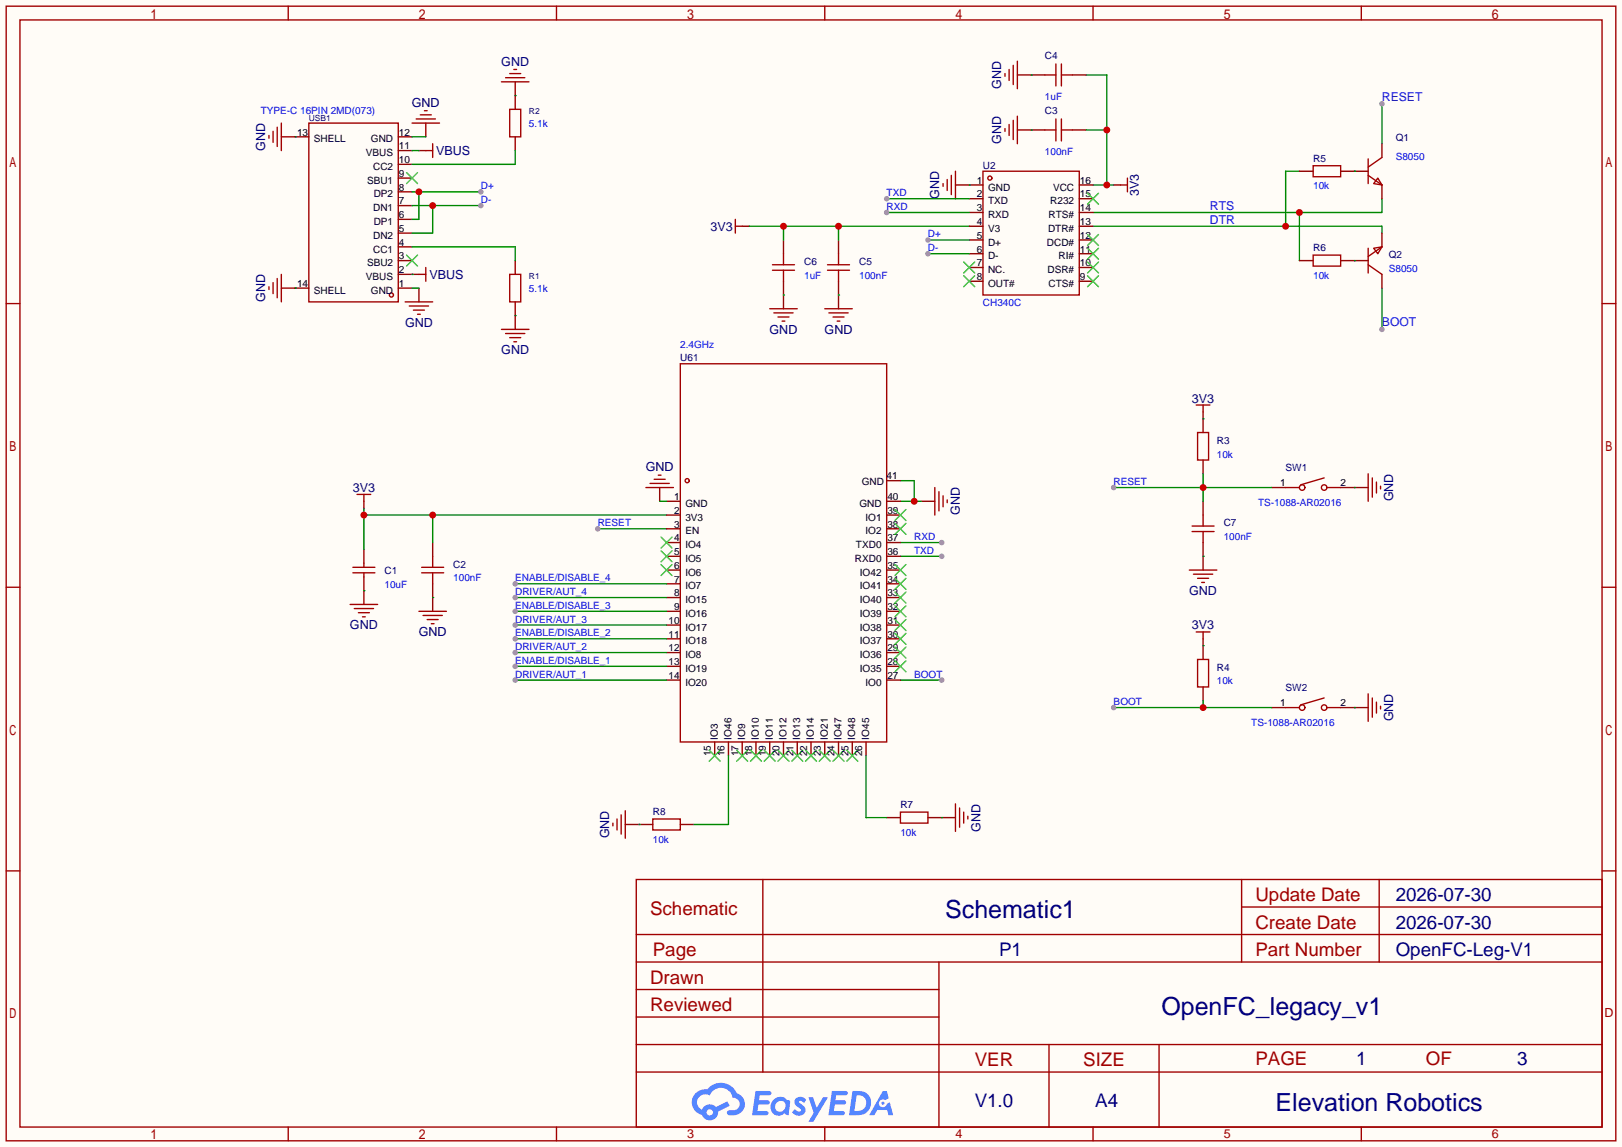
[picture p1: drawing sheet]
<svg xmlns="http://www.w3.org/2000/svg" width="299mm" height="212mm" viewBox="0 0 299 212" stroke-linecap="round" stroke-linejoin="round" font-family="sans-serif">
<path d="M0 0h299.5v211.8h-299.5z" fill="#fffcf7"/>
<g fill="none" stroke="#a10000" stroke-width=".25">
<path d="M1.1 1.1h297.2v209.6h-297.2zM3.7 3.7h292.1v204.5h-292.1zM53.2 1.1v2.6M102.7 1.1v2.6M152.3 1.1v2.6M201.8 1.1v2.6M251.3 1.1v2.6M1.1 56.1h2.6M295.8 56.1h2.5M1.1 108.5h2.6M295.8 108.5h2.5M1.1 160.8h2.6"/>
<path d="M117.5 162.4h178.3v45.8h-178.3zM117.5 177.7h178.3M117.5 172.6h178.3M140.8 162.4v35.6M173.4 177.7v30.5M229.2 162.4v15.3M229.2 167.5h66.6M254.6 162.4v15.3M295.8 160.8h2.5M117.5 182.8h55.9M117.5 198h178.3M117.5 192.9h178.3"/>
<path d="M117.5 187.8h55.9M193.7 192.9v15.3M214 192.9v15.3M53.2 208.2v2.5M102.7 208.2v2.5M152.3 208.2v2.5M201.8 208.2v2.5M251.3 208.2v2.5"/>
</g>
<g fill="#5487ff">
<path d="M147 202.8a1.3 1.3 0 0 1 1.8 .3l-.4 .6a.54 .54 0 0 0-.9-.2l.1 .2a1.58 1.58 0 0 1 1.1 1.6 1.43 1.43 0 0 1-2.5 .1l.6-.6a.64 .64 0 0 0 .5 .5 .64 .64 0 0 0 .6-.3l-.1-.2a1.6 1.6 0 0 1-1.1-1.6z"/>
<path d="M149.3 202.7h.8l.7 1.9 1.2-1.9h.9l-2.7 4.5h-.9l.9-1.7z"/>
<path d="M139.5 201.5h1.6a1.31 1.31 0 0 1 1.3 .2 .4 .4 0 0 1-.4 .6h-1.7l-.2 .9h1.7a.4 .4 0 0 1 .3 .4 .4 .4 0 0 1-.4 .4h-1.7l-.2 1.2h.9a1.23 1.23 0 0 1 1.1 .2 .39 .39 0 0 1-.3 .6h-2.6z"/>
<path d="M153.6 201.5h1.6a1.32 1.32 0 0 1 1.3 .2 .39 .39 0 0 1-.4 .6h-1.7l-.2 .9h1.7a.4 .4 0 0 1 .3 .4 .4 .4 0 0 1-.4 .4h-1.7l-.1 1.2h.8a1.23 1.23 0 0 1 1.1 .2 .39 .39 0 0 1-.3 .6h-2.6z"/>
<path d="M163 201.5h.7l.4 1.3-.7 .4a.75 .75 0 0 0-1.1 .3 .75 .75 0 0 0 .5 1 .75 .75 0 0 0 1-.6l.5-.3 .6 2.4h-.9l-.2-1h-1.8l-.6 1h-.9z"/>
<path d="M157.4 201.5l-.6 4.5h1.4a2.27 2.27 0 0 0 2.6-2.3 2.27 2.27 0 0 0-2.7-2.2zM158.2 202.3a1.5 1.5 0 0 1 1.8 1.5 1.5 1.5 0 0 1-2 1.4h-.3z"/>
<path d="M142.8 203.1a1.62 1.62 0 0 0-.4 2.1 1.62 1.62 0 0 0 2.1 .7l.3-.3 .4 .3 .4 .1 .3-2.5-.2-.3h-.4a1.58 1.58 0 0 0-2.5-.1zM143.4 203.6a.99 .99 0 0 1 1.6 .3 .99 .99 0 0 1-.8 1.4 .94 .94 0 0 1-1.1-.5 .94 .94 0 0 1 .3-1.2z"/>
<path d="M128.4 201.9a2.37 2.37 0 0 0 1.2 4 1.54 1.54 0 0 0 1.8 1 1.54 1.54 0 0 0 1.2-1.6l2.1-1.1-.4-.8-2.1 1.1a1.57 1.57 0 0 0-2.6 .4 1.5 1.5 0 0 1-.7-2.1 1.5 1.5 0 0 1 2.1-.5 2.23 2.23 0 0 1 2.3-1.4 2.23 2.23 0 0 1 2 1.8 1.16 1.16 0 0 1 1.3 1.1 1.16 1.16 0 0 1-1.1 1.3h-.7a.47 .47 0 0 0-.6 .3 .47 .47 0 0 0 .4 .6 2.23 2.23 0 0 0 2.3-.7 2.23 2.23 0 0 0 .4-2.3 2.16 2.16 0 0 0-1.3-1.1 3.2 3.2 0 0 0-5.4-.7l-1.2 .1zM130.5 205.4a.58 .58 0 0 1 1.1 0 .58 .58 0 0 1-1.1 0z"/>
<circle cx="163" cy="203.8" r=".28"/>
</g>
<path d="M190.4 24h2.5M198 24h2.5M222.1 76.1v3.8M121.8 90v2.6M170.1 92.6h2.5M222.1 85v2.5M222.1 92.6v2.5M250.1 90h2.5M222.1 100.2v5.1M222.1 118v3.8M222.1 126.9v2.5M250.1 130.7h2.5" fill="none" stroke="#870000" stroke-width=".25"/>
<g fill="none" stroke="#a10000" stroke-width=".25">
<path d="M192.9 24h2M194.9 22v4M196 22v4M196 24h2M220.9 74.8h2.5M221.1 79.9h2v5.1h-2zM222.1 74.8v1.3M119.3 90h5M120 89.3h3.6M120.8 88.5h2M121.5 87.8h.5M172.6 90v5.1"/>
<path d="M173.4 90.8v3.6M174.1 91.6v2M174.9 92.3v.5M220.1 98.2h4.1M220.1 97.2h4.1M222.1 95.1v2.1M222.1 98.2v2M252.6 87.5v5.1M253.4 88.3v3.5M254.1 89v2.1M254.9 89.8v.5M219.6 105.3h5.1"/>
<path d="M220.3 106h3.6M220.9 116.7h2.5M221.1 106.8h2M221.9 107.6h.5M222.1 116.7v1.3M221.1 121.8h2v5.1h-2zM252.6 128.1v5.1M253.4 128.9v3.6M254.1 129.7v2M254.9 130.4v.5"/>
</g>
<path d="M200.5 13.8h3.8v20.4M200.5 24h3.8M201.8 34.2h3.8M222.1 77.3h.1M222.1 102.7h.1M222.1 119.3h.1" fill="none" stroke="#008700" stroke-width=".25"/>
<g fill="#c00">
<circle cx="204.3" cy="24" r=".63"/>
<circle cx="204.3" cy="34.2" r=".63"/>
</g>
<g fill="none" stroke="#a10000" stroke-width=".25">
<path d="M185.5 13.6v.5M186.3 12.8v2.1M187.1 12.1v3.5M187.8 11.3v5.1M192.9 13.8h2M194.9 11.8v4.1M196 11.8v4.1M196 13.8h2M185.5 23.7v.6M186.3 23v2M187.1 22.2v3.6M187.8 21.5v5"/>
<path d="M135.8 40.5v2.6M135.8 41.8h1.2M142.1 57h5.1M142.6 48.9h4.1M142.6 49.9h4.1M142.9 57.8h3.5M143.6 58.5h2.1M144.4 59.3h.5M144.7 46.9v2M144.7 49.9v2M152.3 57h5.1M152.8 48.9h4"/>
<path d="M152.8 49.9h4M153 57.8h3.6M153.8 58.5h2M154.6 59.3h.5M154.8 46.9v2M154.8 49.9v2"/>
</g>
<path d="M187.8 13.8h5.1M198 13.8h2.5M187.8 24h2.6M137 41.8h1.3M144.7 44.3v2.6M144.7 51.9v5.1M154.8 44.3v2.6M154.8 51.9v5.1" fill="none" stroke="#870000" stroke-width=".25"/>
<path d="M190.4 13.8h.1M190.4 24h.1M138.3 41.8h40.6M144.7 54.5h.1M144.7 41.8v2.5M154.8 54.5h.1M154.8 41.8v2.5" fill="none" stroke="#008700" stroke-width=".25"/>
<g fill="#c00">
<circle cx="144.7" cy="41.8" r=".63"/>
<circle cx="154.8" cy="41.8" r=".63"/>
</g>
<g fill="none" stroke="#a10000" stroke-width=".25">
<path d="M92.6 15.1h5.1M93.3 14.4h3.6M94.1 13.6h2M94.9 12.8h.5M49.7 25v.5M50.4 24.3v2M51.2 23.5v3.6M51.9 22.7v5.1M57 22.7h16.5v33.1h-16.5zM76.1 22.7h5.1M76.8 22h3.6M77.6 21.2h2"/>
<path d="M78.4 20.4h.5M78.6 27.8h1.3M79.9 26.5v2.6M94.1 20.2h2v5.1h-2zM49.7 53v.5M50.4 52.2v2M51.2 51.4v3.6M51.9 50.7v5.1M74.8 55.8h5.1M75.6 56.5h3.5M76.3 57.3h2.1M77.1 58h.5"/>
<path d="M77.3 50.7h1.3M78.6 49.4v2.5M94.1 50.7h2v5.1h-2zM92.6 60.8h5.1M93.3 61.6h3.6M94.1 62.4h2M94.9 63.1h.5"/>
<circle cx="72.3" cy="54.5" r=".38"/>
</g>
<g fill="none" stroke="#870000" stroke-width=".25">
<path d="M95.1 15.1v5.1M51.9 25.3h5.1M73.5 38h2.6M73.5 35.4h2.6M73.5 32.9h2.6M73.5 30.4h2.6M73.5 27.8h2.6M73.5 25.3h2.6M77.3 27.8h1.3M78.6 22.7v2.6M95.1 25.3v2.5M51.9 53.2h5.1"/>
<path d="M73.5 53.2h2.6M73.5 50.7h3.8M73.5 48.1h2.6M73.5 45.6h2.6M73.5 43.1h2.6M73.5 40.5h2.6M77.3 53.2v2.6M95.1 48.1v2.6M95.1 55.8v5"/>
</g>
<path d="M75.1 31.9l2 2M77.1 31.9l-2 2M75.1 47.1l2 2M77.1 47.1l-2 2" fill="none" stroke="#3c3" stroke-width=".25"/>
<path d="M95.1 17.7h.1M54.5 25.3h.1M76.1 25.3h2.5M76.1 27.8h1.2M76.1 38h12.7M79.9 38v5.1h-3.8M95.1 27.8v2.6h-19M54.5 53.2h.1M76.1 50.7h.1M76.1 53.2h1.2M76.1 45.6h19v2.5M95.1 58.3h.1" fill="none" stroke="#008700" stroke-width=".25"/>
<circle cx="79.9" cy="38" r=".63" fill="#c00"/>
<circle cx="88.8" cy="38" r=".51" fill="#999"/>
<path d="M76.1 35.4h12.7M77.3 35.4v5.1h-1.2" fill="none" stroke="#008700" stroke-width=".25"/>
<circle cx="77.3" cy="35.4" r=".63" fill="#c00"/>
<circle cx="88.8" cy="35.4" r=".51" fill="#999"/>
<path d="M255.1 19.2v7.3" fill="none" stroke="#008700" stroke-width=".25"/>
<circle cx="255.1" cy="19.2" r=".51" fill="#999"/>
<path d="M255.1 53.2v7.6" fill="none" stroke="#008700" stroke-width=".25"/>
<circle cx="255.1" cy="60.8" r=".51" fill="#999"/>
<path d="M239.9 39.2v8.9M255.1 36.7v2.5h-53.3" fill="none" stroke="#008700" stroke-width=".25"/>
<circle cx="239.9" cy="39.2" r=".63" fill="#c00"/>
<path d="M239.9 31.6h-2.5v10.2M201.8 41.8h53.3v1.3" fill="none" stroke="#008700" stroke-width=".25"/>
<circle cx="237.4" cy="41.8" r=".63" fill="#c00"/>
<path d="M65.2 105.8h4M65.2 104.8h4M67.2 104v.8M67.2 105.8v.8M77.9 105.8h4M77.9 104.8h4M79.9 102.7v2.1M79.9 105.8v2" fill="none" stroke="#a10000" stroke-width=".25"/>
<path d="M67.2 101.5v2.5M67.2 106.6v2.5M79.9 100.2v2.5M79.9 107.8v2.6" fill="none" stroke="#870000" stroke-width=".25"/>
<path d="M67.2 93.9v7.6M67.2 95.1h55.9M79.9 95.1v5.1" fill="none" stroke="#008700" stroke-width=".25"/>
<g fill="#c00">
<circle cx="67.2" cy="95.1" r=".63"/>
<circle cx="79.9" cy="95.1" r=".63"/>
</g>
<path d="M239.9 31.6h2.5M247.5 31.6h2.6M239.9 48.1h2.5M247.5 48.1h2.6M67.2 92.6v1.3M67.2 109.1v2.5M79.9 110.4v2.5" fill="none" stroke="#870000" stroke-width=".25"/>
<path d="M242.4 30.6h5.1v2h-5.1zM242.4 47.1h5.1v2h-5.1zM65.9 91.3h2.6M67.2 91.3v1.3M64.6 111.6h5.1M65.4 112.4h3.6M66.2 113.2h2M66.9 113.9h.5M77.3 112.9h5.1M78.1 113.7h3.6M78.9 114.4h2M79.6 115.2h.5" fill="none" stroke="#a10000" stroke-width=".25"/>
<path d="M110.4 97.7h12.7M67.2 109.1h.1M79.9 110.4h.1" fill="none" stroke="#008700" stroke-width=".25"/>
<circle cx="110.4" cy="97.7" r=".51" fill="#999"/>
<path d="M166.2 125.6h7.7" fill="none" stroke="#008700" stroke-width=".25"/>
<circle cx="173.9" cy="125.6" r=".51" fill="#999"/>
<path d="M250.1 31.6h2.5M255.1 26.5v2.6M255.1 34.2v2.5M250.1 48.1h2.5M255.1 43.1v2.5M255.1 50.7v2.5M234.8 90h2.6M247.5 90h2.6M234.8 130.7h2.6M247.5 130.7h2.6" fill="none" stroke="#870000" stroke-width=".25"/>
<g fill="none" stroke="#a10000" stroke-width=".25">
<path d="M252.6 29.3v4.6M252.6 32.4l2.5 1.8M254.4 32.9l.7 1.3-1.5-.3zM255.1 29.1l-2.5 1.8M252.6 45.8v4.6M252.6 48.9l2.5 1.8M253.6 45.8l1.5-.2-.7 1.3zM255.1 45.6l-2.5 1.8M237.4 90h2.5M244.5 88.3l-4.3 1.2M245 90h2.5M237.4 130.7h2.5"/>
<path d="M244.5 128.9l-4.3 1.3M245 130.7h2.5"/>
<circle cx="240.4" cy="90" r=".51"/>
<circle cx="244.5" cy="90" r=".51"/>
<circle cx="240.4" cy="130.7" r=".51"/>
<circle cx="244.5" cy="130.7" r=".51"/>
</g>
<path d="M250.1 31.6h.1M250.1 48.1h.1M205.6 130.7h29.2M222.1 129.4v1.3" fill="none" stroke="#008700" stroke-width=".25"/>
<circle cx="222.1" cy="130.7" r=".63" fill="#c00"/>
<circle cx="205.6" cy="130.7" r=".51" fill="#999"/>
<path d="M205.6 90h29.2M222.1 87.5v5.1" fill="none" stroke="#008700" stroke-width=".25"/>
<circle cx="222.1" cy="90" r=".63" fill="#c00"/>
<circle cx="205.6" cy="90" r=".51" fill="#999"/>
<path d="M250.1 90h.1M166.2 102.7h7.7M250.1 130.7h.1" fill="none" stroke="#008700" stroke-width=".25"/>
<circle cx="173.9" cy="102.7" r=".51" fill="#999"/>
<path d="M166.2 100.2h7.7" fill="none" stroke="#008700" stroke-width=".25"/>
<circle cx="173.9" cy="100.2" r=".51" fill="#999"/>
<g fill="none" stroke="#870000" stroke-width=".25">
<path d="M178.9 34.2h2.6M178.9 36.7h2.6M178.9 39.2h2.6M199.3 34.2h2.5M199.3 36.7h2.5M199.3 39.2h2.5M178.9 41.8h2.6M178.9 44.3h2.6M178.9 46.9h2.6M178.9 49.4h2.6M178.9 51.9h2.6M199.3 41.8h2.5"/>
<path d="M199.3 44.3h2.5M199.3 46.9h2.5M199.3 49.4h2.5M199.3 51.9h2.5M115.4 152.3h5.1M125.6 152.3h2.5M163.7 151h2.5M171.3 151h5.1"/>
</g>
<g fill="none" stroke="#a10000" stroke-width=".25">
<path d="M181.5 31.6h17.8v22.9h-17.8zM113.2 152v.5M113.9 151.3v2M114.7 150.5v3.6M115.4 149.7v5.1M120.5 151.3h5.1v2h-5.1zM166.2 150h5.1v2h-5.1zM176.4 148.5v5M177.2 149.2v3.6M177.9 150v2M178.7 150.7v.6"/>
<circle cx="182.8" cy="32.9" r=".38"/>
</g>
<g fill="none" stroke="#3c3" stroke-width=".25">
<path d="M200.8 35.7l2 2M202.8 35.7l-2 2M177.9 48.4l2.1 2M177.9 50.9l2.1 2.1M180 48.4l-2.1 2M180 50.9l-2.1 2.1M200.8 50.9l2 2.1M200.8 48.4l2 2M200.8 45.8l2 2.1M200.8 43.3l2 2M202.8 50.9l-2 2.1M202.8 48.4l-2 2"/>
<path d="M202.8 45.8l-2 2.1M202.8 43.3l-2 2"/>
</g>
<path d="M171.3 44.3h7.6" fill="none" stroke="#008700" stroke-width=".25"/>
<circle cx="171.3" cy="44.3" r=".51" fill="#999"/>
<path d="M171.3 46.9h7.6" fill="none" stroke="#008700" stroke-width=".25"/>
<circle cx="171.3" cy="46.9" r=".51" fill="#999"/>
<path d="M176.4 34.2h2.5" fill="none" stroke="#870000" stroke-width=".25"/>
<path d="M174.1 33.9v.5M174.9 33.1v2.1M175.6 32.4v3.5M176.4 31.6v5.1" fill="none" stroke="#a10000" stroke-width=".25"/>
<path d="M163.7 36.7h15.2M178.9 34.2h.1" fill="none" stroke="#008700" stroke-width=".25"/>
<circle cx="163.7" cy="36.7" r=".51" fill="#999"/>
<path d="M163.7 39.2h15.2" fill="none" stroke="#008700" stroke-width=".25"/>
<circle cx="163.7" cy="39.2" r=".51" fill="#999"/>
<path d="M205.6 34.2h1.3" fill="none" stroke="#870000" stroke-width=".25"/>
<path d="M206.9 34.2h1.3M208.2 32.9v2.5" fill="none" stroke="#a10000" stroke-width=".25"/>
<path d="M166.2 92.6h3.9M166.2 88.8h2.6v3.8" fill="none" stroke="#008700" stroke-width=".25"/>
<circle cx="168.8" cy="92.6" r=".63" fill="#c00"/>
<g fill="none" stroke="#a10000" stroke-width=".25">
<path d="M125.6 67.2h38.1v69.8h-38.1z"/>
<circle cx="126.9" cy="88.8" r=".38"/>
</g>
<g fill="none" stroke="#870000" stroke-width=".25">
<path d="M123.1 92.6h2.5M123.1 95.1h2.5M123.1 97.7h2.5M163.7 92.6h2.5M163.7 95.1h2.5M163.7 97.7h2.5M163.7 88.8h2.5M123.1 100.2h2.5M123.1 102.7h2.5M123.1 105.3h2.5M123.1 107.8h2.5M123.1 110.4h2.5"/>
<path d="M123.1 112.9h2.5M123.1 115.4h2.5M123.1 118h2.5M163.7 100.2h2.5M163.7 102.7h2.5M163.7 105.3h2.5M163.7 107.8h2.5M163.7 110.4h2.5M163.7 112.9h2.5M163.7 115.4h2.5M163.7 118h2.5M123.1 120.5h2.5"/>
<path d="M123.1 123.1h2.5M123.1 125.6h2.5M132 137v2.6M134.5 137v2.6M137 137v2.6M139.6 137v2.6M142.1 137v2.6M144.7 137v2.6M147.2 137v2.6M149.7 137v2.6M152.3 137v2.6M154.8 137v2.6"/>
<path d="M157.4 137v2.6M159.9 137v2.6M163.7 120.5h2.5M163.7 123.1h2.5M163.7 125.6h2.5"/>
</g>
<g fill="none" stroke="#3c3" stroke-width=".25">
<path d="M122 99.2l2.1 2M124.1 99.2l-2.1 2M165.2 96.6l2.1 2.1M165.2 94.1l2.1 2M167.3 96.6l-2.1 2.1M167.3 94.1l-2.1 2M122 101.7l2.1 2.1M122 104.3l2.1 2M124.1 101.7l-2.1 2.1M124.1 104.3l-2.1 2M165.2 119.5l2.1 2M165.2 117l2.1 2"/>
<path d="M165.2 114.4l2.1 2.1M165.2 111.9l2.1 2M165.2 109.3l2.1 2.1M165.2 106.8l2.1 2M165.2 104.3l2.1 2M167.3 104.3l-2.1 2M167.3 114.4l-2.1 2.1M167.3 117l-2.1 2M167.3 119.5l-2.1 2M167.3 111.9l-2.1 2M167.3 109.3l-2.1 2.1M167.3 106.8l-2.1 2"/>
<path d="M130.9 138.6l2.1 2M133 138.6l-2.1 2M136 138.6l2 2M138 138.6l-2 2M138.6 138.6l2 2M140.6 138.6l-2 2M141.1 138.6l2 2M143.1 138.6l-2 2M143.6 138.6l2.1 2M145.7 138.6l-2.1 2M146.2 138.6l2 2M148.2 138.6l-2 2"/>
<path d="M148.7 138.6l2 2M150.7 138.6l-2 2M151.3 138.6l2 2M153.3 138.6l-2 2M153.8 138.6l2 2M155.8 138.6l-2 2M156.3 138.6l2.1 2M158.4 138.6l-2.1 2M165.2 122l2.1 2.1M167.3 122l-2.1 2.1"/>
</g>
<path d="M121.8 92.6h1.3M95.1 125.6h28M134.5 139.6v12.7h-6.4M159.9 139.6v11.4h3.8M118 152.3h.1M173.9 151h.1" fill="none" stroke="#008700" stroke-width=".25"/>
<circle cx="95.1" cy="125.6" r=".51" fill="#999"/>
<path d="M95.1 123.1h28" fill="none" stroke="#008700" stroke-width=".25"/>
<circle cx="95.1" cy="123.1" r=".51" fill="#999"/>
<path d="M95.1 118h28" fill="none" stroke="#008700" stroke-width=".25"/>
<circle cx="95.1" cy="118" r=".51" fill="#999"/>
<path d="M95.1 120.5h28" fill="none" stroke="#008700" stroke-width=".25"/>
<circle cx="95.1" cy="120.5" r=".51" fill="#999"/>
<path d="M95.1 112.9h28" fill="none" stroke="#008700" stroke-width=".25"/>
<circle cx="95.1" cy="112.9" r=".51" fill="#999"/>
<path d="M95.1 115.4h28" fill="none" stroke="#008700" stroke-width=".25"/>
<circle cx="95.1" cy="115.4" r=".51" fill="#999"/>
<path d="M95.1 107.8h28" fill="none" stroke="#008700" stroke-width=".25"/>
<circle cx="95.1" cy="107.8" r=".51" fill="#999"/>
<path d="M95.1 110.4h28" fill="none" stroke="#008700" stroke-width=".25"/>
<circle cx="95.1" cy="110.4" r=".51" fill="#999"/>
<g font-size="4.6" fill="#000080">
<text x="174.5" y="169.6">Schematic1</text>
<text x="214.4" y="187.4">OpenFC_legacy_v1</text>
<text x="235.5" y="205.2">Elevation Robotics</text>
</g>
<g font-size="3.5" fill="#a00000">
<text x="231.8" y="166.4">Update Date</text>
<text x="120" y="169">Schematic</text>
<text x="231.8" y="171.5">Create Date</text>
<text x="120.5" y="176.6">Page</text>
<text x="231.8" y="176.6">Part Number</text>
<text x="120" y="181.7">Drawn</text>
<text x="120" y="186.7">Reviewed</text>
<text x="180" y="196.9">VER</text>
<text x="200" y="196.9">SIZE</text>
<text x="231.8" y="196.6">PAGE</text>
<text x="263.3" y="196.6">OF</text>
</g>
<g font-size="3.5" fill="#000080">
<text x="257.7" y="166.4">2026-07-30</text>
<text x="257.7" y="171.5">2026-07-30</text>
<text x="184.4" y="176.6">P1</text>
<text x="257.7" y="176.6">OpenFC-Leg-V1</text>
<text x="250.4" y="196.6">1</text>
<text x="280.1" y="196.6">3</text>
<text x="180" y="204.5">V1.0</text>
<text x="202.2" y="204.5">A4</text>
</g>
<g font-size="2.3" fill="#000080">
<text x="92.6" y="12.1">GND</text>
<text x="184.8" y="16.4" transform="rotate(-90 184.8 16.4)">GND</text>
<text x="76" y="19.7">GND</text>
<text x="48.9" y="27.8" transform="rotate(-90 48.9 27.8)">GND</text>
<text x="80.5" y="28.6">VBUS</text>
<text x="184.8" y="26.6" transform="rotate(-90 184.8 26.6)">GND</text>
<text x="173.4" y="36.7" transform="rotate(-90 173.4 36.7)">GND</text>
<text x="210.2" y="36.2" transform="rotate(-90 210.2 36.2)">3V3</text>
<text x="131.2" y="42.6">3V3</text>
<text x="79.3" y="51.5">VBUS</text>
<text x="48.9" y="55.8" transform="rotate(-90 48.9 55.8)">GND</text>
<text x="74.8" y="60.4">GND</text>
<text x="92.6" y="65.5">GND</text>
<text x="142.1" y="61.6">GND</text>
<text x="152.2" y="61.6">GND</text>
<text x="220.1" y="74.3">3V3</text>
<text x="119.2" y="87">GND</text>
<text x="65.1" y="90.9">3V3</text>
<text x="177.2" y="95.1" transform="rotate(-90 177.2 95.1)">GND</text>
<text x="257.2" y="92.6" transform="rotate(-90 257.2 92.6)">GND</text>
<text x="219.6" y="109.9">GND</text>
<text x="64.6" y="116.3">GND</text>
<text x="77.3" y="117.5">GND</text>
<text x="220.1" y="116.3">3V3</text>
<text x="257.2" y="133.2" transform="rotate(-90 257.2 133.2)">GND</text>
<text x="112.4" y="154.8" transform="rotate(-90 112.4 154.8)">GND</text>
<text x="181" y="153.6" transform="rotate(-90 181 153.6)">GND</text>
</g>
<g font-size="2.3" fill="#a00000">
<text x="296.2" y="187.8">D</text>
<text x="126.9" y="210.2">3</text>
<text x="176.4" y="210.2">4</text>
<text x="225.9" y="210.2">5</text>
<text x="275.5" y="210.2">6</text>
</g>
<g font-size="2.2" fill="#00f">
<text x="255.1" y="18.7">RESET</text>
<text x="223.4" y="38.8">RTS</text>
<text x="223.4" y="41.3">DTR</text>
<text x="255.1" y="60.2">BOOT</text>
</g>
<g font-size="1.8" fill="#000080">
<text x="192.9" y="10.8">C4</text>
<text x="192.9" y="21">C3</text>
<text x="242.4" y="29.9">R5</text>
<text x="257.7" y="26.1">Q1</text>
<text x="181.5" y="31.2">U2</text>
<text x="242.4" y="46.4">R6</text>
<text x="256.4" y="47.7">Q2</text>
<text x="148.5" y="48.9">C6</text>
<text x="158.6" y="48.9">C5</text>
<text x="125.6" y="66.7">U61</text>
<text x="224.7" y="82">R3</text>
<text x="237.4" y="87">SW1</text>
<text x="225.9" y="97.2">C7</text>
<text x="71" y="106.1">C1</text>
<text x="83.7" y="104.8">C2</text>
<text x="224.7" y="123.9">R4</text>
<text x="237.4" y="127.7">SW2</text>
<text x="166.2" y="149.3">R7</text>
<text x="120.5" y="150.5">R8</text>
</g>
<g font-size="1.8" fill="#00f">
<text x="48.1" y="21">TYPE-C 16PIN 2MD(073)</text>
<text x="97.7" y="23.5">5.1k</text>
<text x="192.9" y="18.5">1uF</text>
<text x="192.9" y="28.6">100nF</text>
<text x="257.7" y="29.6">S8050</text>
<text x="88.8" y="35">D+</text>
<text x="242.4" y="35">10k</text>
<text x="88.8" y="37.5">D-</text>
<text x="163.7" y="36.2">TXD</text>
<text x="163.7" y="38.8">RXD</text>
<text x="171.3" y="43.9">D+</text>
<text x="171.3" y="46.4">D-</text>
<text x="148.5" y="51.5">1uF</text>
<text x="158.6" y="51.5">100nF</text>
<text x="242.4" y="51.5">10k</text>
<text x="256.4" y="50.2">S8050</text>
<text x="97.7" y="54">5.1k</text>
<text x="181.5" y="56.6">CH340C</text>
<text x="125.6" y="64.2">2.4GHz</text>
<text x="205.6" y="89.6">RESET</text>
<text x="224.7" y="84.5">10k</text>
<text x="232.3" y="93.4">TS-1088-AR02016</text>
<text x="110.4" y="97.2">RESET</text>
<text x="168.8" y="99.7">RXD</text>
<text x="225.9" y="99.7">100nF</text>
<text x="83.7" y="107.4">100nF</text>
<text x="95.1" y="107.4">ENABLE/DISABLE_4</text>
<text x="168.8" y="102.3">TXD</text>
<text x="71" y="108.6">10uF</text>
<text x="95.1" y="112.4">ENABLE/DISABLE_3</text>
<text x="95.1" y="109.9">DRIVER/AUT_4</text>
<text x="95.1" y="117.5">ENABLE/DISABLE_2</text>
<text x="95.1" y="115">DRIVER/AUT_3</text>
<text x="95.1" y="125.1">DRIVER/AUT_1</text>
<text x="95.1" y="122.6">ENABLE/DISABLE_1</text>
<text x="95.1" y="120.1">DRIVER/AUT_2</text>
<text x="168.8" y="125.1">BOOT</text>
<text x="205.6" y="130.2">BOOT</text>
<text x="224.7" y="126.4">10k</text>
<text x="231" y="134">TS-1088-AR02016</text>
<text x="120.5" y="155.6">10k</text>
<text x="166.2" y="154.4">10k</text>
</g>
<g font-size="1.8">
<text x="54.8" y="25">13</text>
<text x="58" y="26.3">SHELL</text>
<text x="67.6" y="28.9">VBUS</text>
<text x="68.5" y="26.3">GND</text>
<text x="73.7" y="27.6">11</text>
<text x="73.7" y="25">12</text>
<text x="67.8" y="33.9">SBU1</text>
<text x="68.9" y="31.4">CC2</text>
<text x="73.7" y="35.2">8</text>
<text x="73.7" y="32.7">9</text>
<text x="73.7" y="30.1">10</text>
<text x="180.3" y="33.9">1</text>
<text x="182.4" y="35.2">GND</text>
<text x="194.4" y="35.2">VCC</text>
<text x="199.4" y="33.9">16</text>
<text x="68.9" y="39">DN1</text>
<text x="69" y="41.6">DP1</text>
<text x="69" y="36.5">DP2</text>
<text x="73.7" y="40.3">6</text>
<text x="73.7" y="37.7">7</text>
<text x="180.3" y="36.5">2</text>
<text x="180.3" y="39">3</text>
<text x="180.3" y="41.6">4</text>
<text x="182.4" y="37.7">TXD</text>
<text x="182.4" y="40.3">RXD</text>
<text x="193.6" y="40.3">RTS#</text>
<text x="193.9" y="37.7">R232</text>
<text x="199.4" y="41.6">13</text>
<text x="199.4" y="39">14</text>
<text x="199.4" y="36.5">15</text>
<text x="68.9" y="46.6">CC1</text>
<text x="68.9" y="44.1">DN2</text>
<text x="73.7" y="47.9">3</text>
<text x="73.7" y="45.4">4</text>
<text x="73.7" y="42.8">5</text>
<text x="180.3" y="44.1">5</text>
<text x="180.3" y="46.6">6</text>
<text x="182.4" y="42.8">V3</text>
<text x="182.4" y="45.4">D+</text>
<text x="182.4" y="47.9">D-</text>
<text x="193.3" y="45.4">DCD#</text>
<text x="193.5" y="42.8">DTR#</text>
<text x="195.4" y="47.9">RI#</text>
<text x="199.4" y="46.6">11</text>
<text x="199.4" y="44.1">12</text>
<text x="54.8" y="53">14</text>
<text x="67.6" y="51.7">VBUS</text>
<text x="67.8" y="49.2">SBU2</text>
<text x="73.7" y="53">1</text>
<text x="73.7" y="50.4">2</text>
<text x="180.3" y="49.2">7</text>
<text x="180.3" y="51.7">8</text>
<text x="182.4" y="50.4">NC.</text>
<text x="182.4" y="53">OUT#</text>
<text x="193.4" y="50.4">DSR#</text>
<text x="193.6" y="53">CTS#</text>
<text x="199.4" y="51.7">9</text>
<text x="199.4" y="49.2">10</text>
<text x="58" y="54.3">SHELL</text>
<text x="68.5" y="54.3">GND</text>
<text x="159.1" y="89.6">GND</text>
<text x="163.7" y="88.5">41</text>
<text x="236.3" y="89.8">1</text>
<text x="247.5" y="89.8">2</text>
<text x="124.4" y="92.4">1</text>
<text x="124.4" y="94.9">2</text>
<text x="126.5" y="93.6">GND</text>
<text x="158.7" y="93.6">GND</text>
<text x="163.8" y="94.9">39</text>
<text x="163.8" y="92.4">40</text>
<text x="124.4" y="97.4">3</text>
<text x="124.4" y="100">4</text>
<text x="126.5" y="96.2">3V3</text>
<text x="126.5" y="98.7">EN</text>
<text x="126.5" y="101.2">IO4</text>
<text x="158" y="101.2">TXD0</text>
<text x="159.8" y="98.7">IO2</text>
<text x="159.8" y="96.2">IO1</text>
<text x="163.8" y="100">37</text>
<text x="163.8" y="97.4">38</text>
<text x="124.4" y="102.5">5</text>
<text x="124.4" y="105.1">6</text>
<text x="124.4" y="107.6">7</text>
<text x="126.5" y="103.8">IO5</text>
<text x="126.5" y="106.3">IO6</text>
<text x="157.8" y="103.8">RXD0</text>
<text x="158.8" y="106.3">IO42</text>
<text x="163.8" y="107.6">34</text>
<text x="163.8" y="105.1">35</text>
<text x="163.8" y="102.5">36</text>
<text x="124.4" y="110.1">8</text>
<text x="124.4" y="112.7">9</text>
<text x="126.5" y="108.9">IO7</text>
<text x="126.5" y="111.4">IO15</text>
<text x="126.5" y="113.9">IO16</text>
<text x="158.8" y="113.9">IO39</text>
<text x="158.8" y="111.4">IO40</text>
<text x="158.8" y="108.9">IO41</text>
<text x="163.8" y="112.7">32</text>
<text x="163.8" y="110.1">33</text>
<text x="123.4" y="115.2">10</text>
<text x="123.4" y="117.8">11</text>
<text x="126.5" y="116.5">IO17</text>
<text x="126.5" y="119">IO18</text>
<text x="158.8" y="119">IO37</text>
<text x="158.8" y="116.5">IO38</text>
<text x="163.8" y="117.8">30</text>
<text x="163.8" y="115.2">31</text>
<text x="123.4" y="120.3">12</text>
<text x="123.4" y="122.8">13</text>
<text x="123.4" y="125.4">14</text>
<text x="126.5" y="121.6">IO8</text>
<text x="126.5" y="124.1">IO19</text>
<text x="158.8" y="124.1">IO35</text>
<text x="158.8" y="121.6">IO36</text>
<text x="163.8" y="125.4">27</text>
<text x="163.8" y="122.8">28</text>
<text x="163.8" y="120.3">29</text>
<text x="126.5" y="126.6">IO20</text>
<text x="159.8" y="126.6">IO0</text>
<text x="236.3" y="130.5">1</text>
<text x="247.5" y="130.5">2</text>
<text x="132.5" y="136.6" transform="rotate(-90 132.5 136.6)">IO3</text>
<text x="135" y="136.6" transform="rotate(-90 135 136.6)">IO46</text>
<text x="137.6" y="136.6" transform="rotate(-90 137.6 136.6)">IO9</text>
<text x="140.1" y="136.6" transform="rotate(-90 140.1 136.6)">IO10</text>
<text x="142.7" y="136.6" transform="rotate(-90 142.7 136.6)">IO11</text>
<text x="145.2" y="136.6" transform="rotate(-90 145.2 136.6)">IO12</text>
<text x="147.7" y="136.6" transform="rotate(-90 147.7 136.6)">IO13</text>
<text x="150.3" y="136.6" transform="rotate(-90 150.3 136.6)">IO14</text>
<text x="152.8" y="136.6" transform="rotate(-90 152.8 136.6)">IO21</text>
<text x="155.4" y="136.6" transform="rotate(-90 155.4 136.6)">IO47</text>
<text x="157.9" y="136.6" transform="rotate(-90 157.9 136.6)">IO48</text>
<text x="160.4" y="136.6" transform="rotate(-90 160.4 136.6)">IO45</text>
<text x="131.2" y="139.7" transform="rotate(-90 131.2 139.7)">15</text>
<text x="133.8" y="139.7" transform="rotate(-90 133.8 139.7)">16</text>
<text x="136.3" y="139.7" transform="rotate(-90 136.3 139.7)">17</text>
<text x="138.9" y="139.7" transform="rotate(-90 138.9 139.7)">18</text>
<text x="141.4" y="139.7" transform="rotate(-90 141.4 139.7)">19</text>
<text x="143.9" y="139.7" transform="rotate(-90 143.9 139.7)">20</text>
<text x="146.5" y="139.7" transform="rotate(-90 146.5 139.7)">21</text>
<text x="149" y="139.7" transform="rotate(-90 149 139.7)">22</text>
<text x="151.6" y="139.7" transform="rotate(-90 151.6 139.7)">23</text>
<text x="154.1" y="139.7" transform="rotate(-90 154.1 139.7)">24</text>
<text x="156.6" y="139.7" transform="rotate(-90 156.6 139.7)">25</text>
<text x="159.2" y="139.7" transform="rotate(-90 159.2 139.7)">26</text>
</g>
<g font-size="1.6" fill="#000080">
<text x="57" y="22.3">USB1</text>
<text x="97.7" y="21">R2</text>
<text x="97.7" y="51.5">R1</text>
</g>
</svg>
